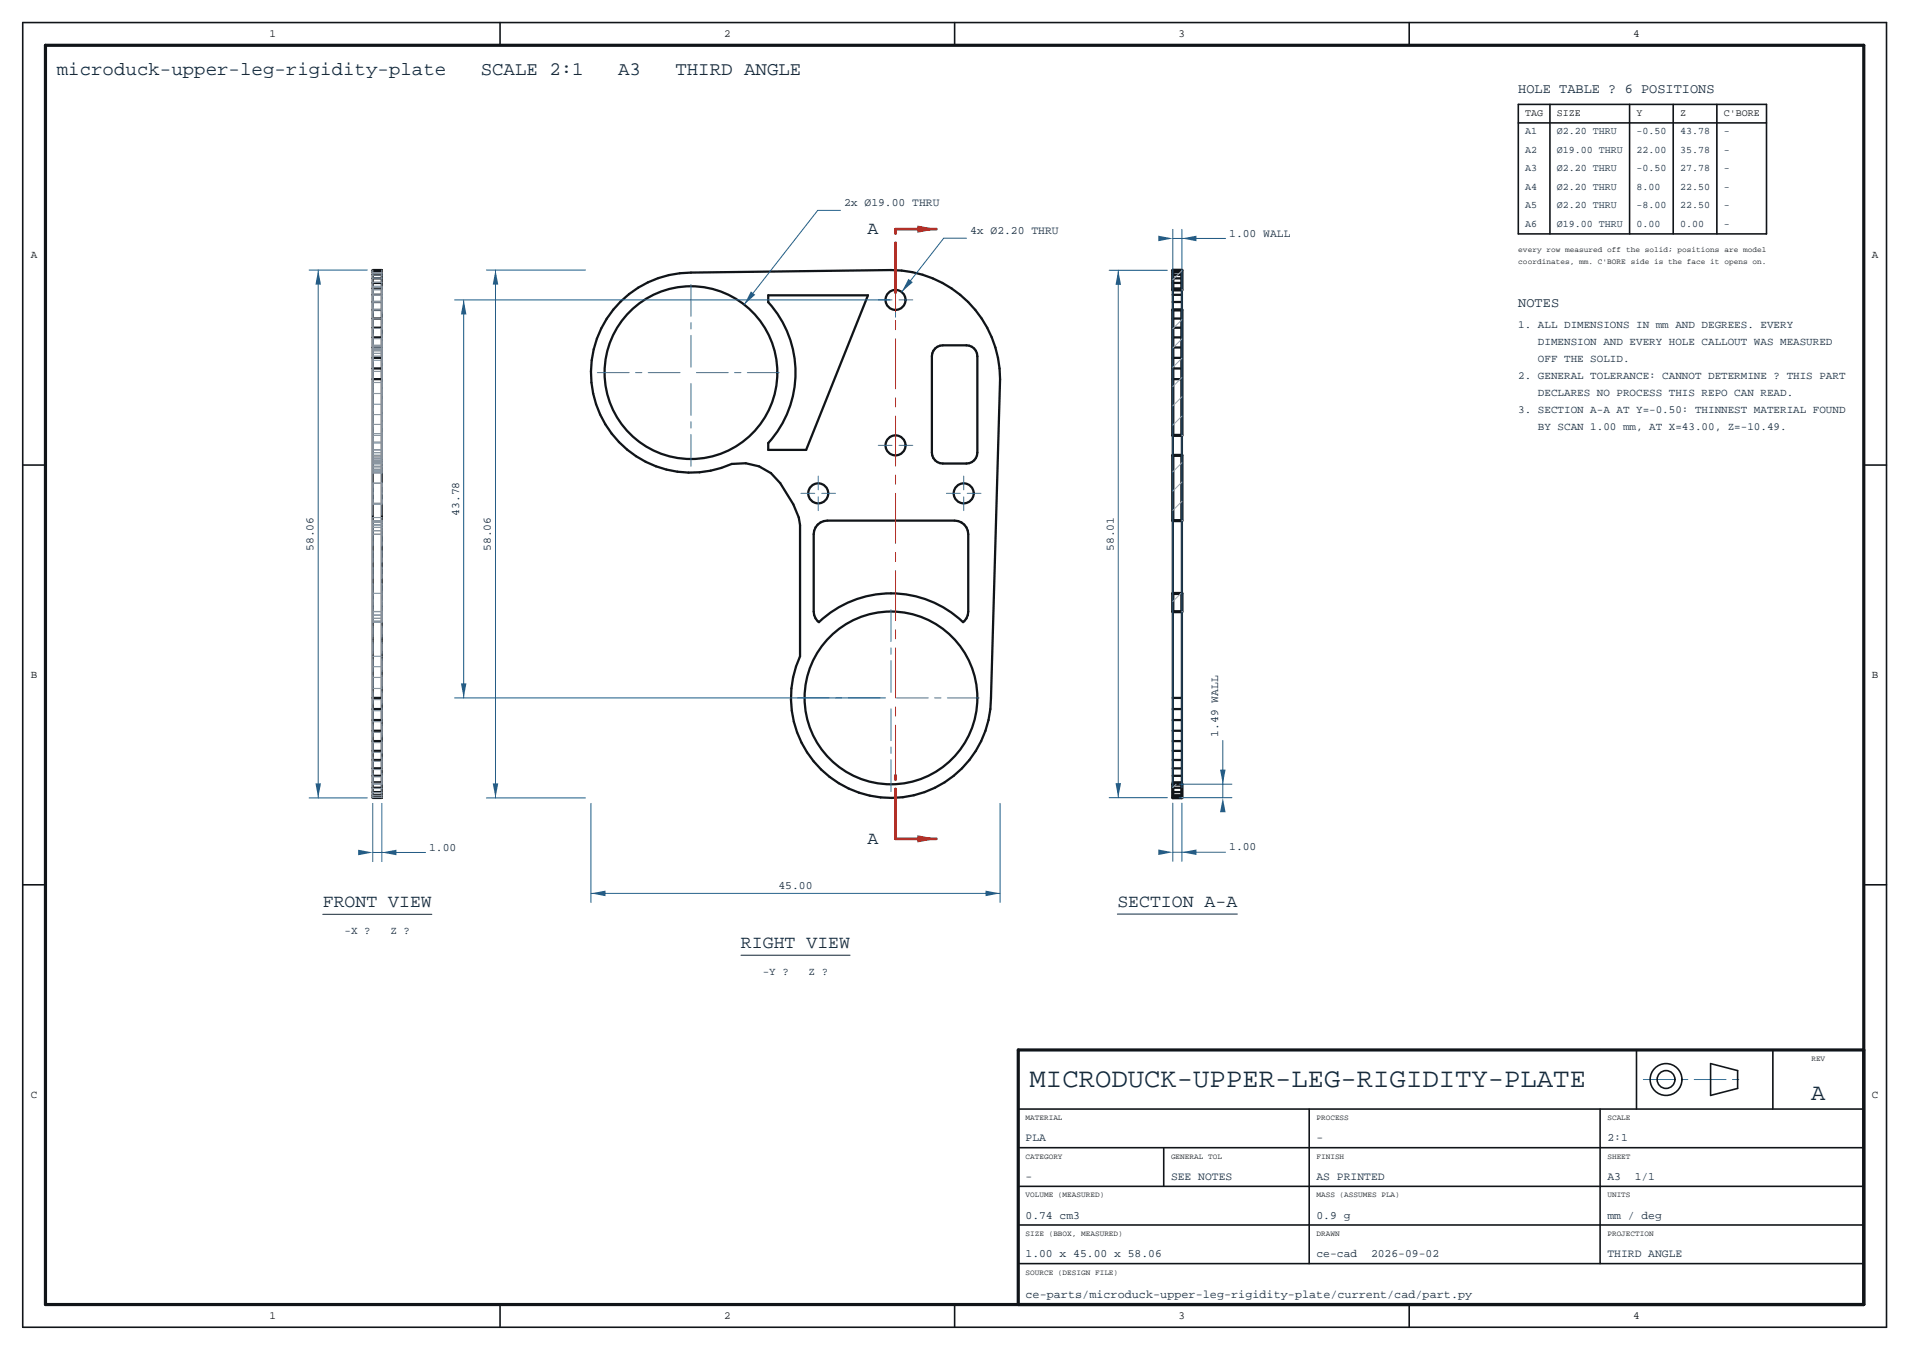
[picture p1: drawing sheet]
<svg xmlns="http://www.w3.org/2000/svg" width="420mm" height="297mm" viewBox="0 0 420 297" stroke-linecap="round" stroke-linejoin="round" font-family="sans-serif">
<g fill="none" stroke="#101418" stroke-width=".5">
<path d="M82 59.4h2v116.1h-2zM82 59.5h2M82 59.9h2M258 59.5h2M258 59.9h2M258 59.5v116M260 59.5v116M82 78.7h2M82 76.4h2M82 74.2h2M82 72.1h2M82 70.1h2"/>
<path d="M82 68.2h2M82 66.4h2M82 64.9h2M82 63.5h2M82 62.2h2M82 60.4h2M82 61.2h2M136.6 66.3a22.1 22.1 0 0 1 15.4-6.3l44-.6a24 24 0 0 1 24 24l-2 70.1a22 22 0 0 1-26.7 21.5 22 22 0 0 1-15.3-30.6v-28.9l-.3-1.6-1.2-2.9-2.8-4.7a10.2 10.2 0 0 0-13-3.4 22 22 0 0 1-25.5-9.5 22 22 0 0 1 3.4-27.1zM169 65h22l-13.6 34h-8.4v-1.5a23 23 0 0 0 0-31zM205.7 76.7l1.1-.6 .6-.1h5.2a2.4 2.4 0 0 1 2.4 2.4v21.2a2.4 2.4 0 0 1-2.4 2.4h-5.2a2.4 2.4 0 0 1-2.4-2.4v-21.2l.1-.6zM258 78.7h2M258 76.4h2"/>
<path d="M258 74.2h2M258 72.1h2M258 70.1h2M258 68.2h2M258 66.4h2M258 64.9h2M258 63.5h2M258 62.2h2M258 60.4h2M258 61.2h2M82 83.4h2M82 81.1h2"/>
<path d="M258 83.4h2M258 81.1h2M179.9 115.4l.6-.5 1.5-.4h28a3 3 0 0 1 3 3v17a2.86 2.86 0 0 1-1.1 2.4 23 23 0 0 0-31.7 0 2.86 2.86 0 0 1-1.2-2.4v-17l.4-1.5zM82 158.4h2M82 156h2M82 153.5h2M258 158.4h2M258 156h2M258 153.5h2M82 175.4h2M82 175h2M82 174.3h2"/>
<path d="M82 173.3h2M82 172.1h2M82 170.7h2M82 169h2M82 167.2h2M82 165.2h2M82 163h2M82 160.8h2M258 175.4h2M258 175h2M258 174.3h2M258 173.3h2"/>
<path d="M258 172.1h2M258 170.7h2M258 169h2M258 167.2h2M258 165.2h2M258 163h2M258 160.8h2"/>
<circle cx="197" cy="66" r="2.2"/>
<circle cx="152" cy="82" r="19"/>
<circle cx="197" cy="98" r="2.2"/>
<circle cx="180" cy="108.5" r="2.2"/>
<circle cx="212" cy="108.5" r="2.2"/>
<circle cx="196" cy="153.5" r="19"/>
</g>
<path d="M258 59.5h2v4.3h-2zM258 68.2h2v27.6h-2zM258 100.2h2v14.3h-2zM258 130.6h2v4h-2zM258 172.5h2v3h-2z" fill="none" stroke="#101418" stroke-width=".7"/>
<g fill="none" stroke="#8892a0" stroke-width=".25" stroke-dasharray="2.4 1.2">
<path d="M82 60v.1M82 59.4v.6M84 60v.1M84 59.4v.6M84 60h-2M82 79.3v2.4M82 76.9v2.4M82 74.5v2.4M82 72.3v2.2M82 70.1v2.2M82 68.1v2M82 66.3v1.8"/>
<path d="M82 64.7v1.6M82 63.3v1.4M82 62.1v1.2M82 61.2v.9M82 60.5v.7M82 60.1v.4M82 63v38M82 65v1.5M82 66.5v31M82 78.4v-.6M82 77.8v-.6M82 77.2v-.5"/>
<path d="M82 76.7v-.4M82 76.3v-.2M82 76.1v-.1M82 76v.1M82 76.1v.2M82 76.3v.4M82 76.7v.5M82 77.2v.6M82 77.8v.6M82 78.4v21.2M82 63.8v4.4M82 68.2v-4.4"/>
<path d="M84 79.3v2.4M84 76.9v2.4M84 74.5v2.4M84 72.3v2.2M84 70.1v2.2M84 68.1v2M84 66.3v1.8M84 64.7v1.6M84 63.3v1.4M84 62.1v1.2M84 61.2v.9M84 60.5v.7"/>
<path d="M84 60.1v.4M84 63v38M84 65v1.5M84 66.5v31M84 78.4v-.6M84 77.8v-.6M84 77.2v-.5M84 76.7v-.4M84 76.3v-.2M84 76.1v-.1M84 76v.1M84 76.1v.2"/>
<path d="M84 76.3v.4M84 76.7v.5M84 77.2v.6M84 77.8v.6M84 78.4v21.2M84 63.8v4.4M84 68.2v-4.4M84 79.3h-2M84 76.9h-2M84 74.5h-2M84 72.3h-2M84 70.1h-2"/>
<path d="M84 68.1h-2M84 66.3h-2M84 64.7h-2M84 63.3h-2M84 62.1h-2M84 61.2h-2M84 60.5h-2M84 60.1h-2M84 63h-2M84 65h-2M84 66.5h-2M84 78.4h-2"/>
<path d="M84 77.8h-2M84 77.2h-2M84 76.7h-2M84 76.3h-2M84 76.1h-2M84 76h-2M84 63.8h-2M84 68.2h-2M82 98.9v1.5M82 97.2v1.7M82 95.4v1.8M82 93.4v2"/>
<path d="M82 91.2v2.2M82 88.9v2.3M82 86.6v2.3M82 84.2v2.4M82 81.7v2.5M82 95.8v4.4M82 97.5v1.5M82 99v-34M82 99.6v-21.2M82 99.6v.6M84 98.9v1.5M84 97.2v1.7"/>
<path d="M84 95.4v1.8M84 93.4v2M84 91.2v2.2M84 88.9v2.3M84 86.6v2.3M84 84.2v2.4M84 81.7v2.5M84 95.8v4.4M84 97.5v1.5M84 99v-34M84 99.6v-21.2M84 99.6v.6"/>
<path d="M84 98.9h-2M84 97.2h-2M84 95.4h-2M84 93.4h-2M84 91.2h-2M84 88.9h-2M84 86.6h-2M84 84.2h-2M84 81.7h-2M84 95.8h-2M84 97.5h-2M84 99h-2"/>
<path d="M84 99.6h-2M82 115.5v28.9M82 113.9v1.6M82 111v2.9M82 106.3v4.7M82 104.1v2.2M82 102.6v1.5M82 101.9v.7M82 102.1v-.2M82 102.9v-.8M82 103.6v-.7M82 103.9v-.3"/>
<path d="M82 104v-.1M82 103.8v.2M82 103.3v.5M82 102.6v.7M82 101.6v1M82 100.4v1.2M82 117.5v-.7M82 116.8v-.8M82 116v-.6M82 115.4v-.5M82 114.9v-.3M82 114.6v-.1"/>
<path d="M82 114.5v.1M82 114.6v.3M82 114.9v.5M82 117.5v17M82 115.4v.6M82 116.8v.7M82 116v.8M82 101v-38M82 106.3v4.4M82 110.7v-4.4M82 100.2v-4.4M82 100.2v-.6"/>
<path d="M82 100.8v-.6M82 101.3v-.5M82 101.7v-.4M82 101.9v-.2M82 102v-.1M82 101.9v.1M82 101.7v.2M82 101.3v.4M82 100.8v.5M82 100.2v.6M84 115.5h-2M84 115.5v28.9"/>
<path d="M84 113.9v1.6M84 111v2.9M84 106.3v4.7M84 104.1v2.2M84 102.6v1.5M84 101.9v.7M84 102.1v-.2M84 102.9v-.8M84 103.6v-.7M84 103.9v-.3M84 104v-.1M84 103.8v.2"/>
<path d="M84 103.3v.5M84 102.6v.7M84 101.6v1M84 100.4v1.2M84 117.5v-.7M84 116.8v-.8M84 116v-.6M84 115.4v-.5M84 114.9v-.3M84 114.6v-.1M84 114.5v.1M84 114.6v.3"/>
<path d="M84 114.9v.5M84 117.5v17M84 115.4v.6M84 116.8v.7M84 116v.8M84 101v-38M84 106.3v4.4M84 110.7v-4.4M84 100.2v-4.4M84 100.2v-.6M84 100.8v-.6M84 101.3v-.5"/>
<path d="M84 101.7v-.4M84 101.9v-.2M84 102v-.1M84 101.9v.1M84 101.7v.2M84 101.3v.4M84 100.8v.5M84 100.2v.6M84 113.9h-2M84 111h-2M84 106.3h-2M84 104.1h-2"/>
<path d="M84 102.6h-2M84 101.9h-2M84 102.1h-2M84 102.9h-2M84 103.6h-2M84 103.9h-2M84 104h-2M84 103.8h-2M84 103.3h-2M84 101.6h-2M84 100.4h-2M84 117.5h-2"/>
<path d="M84 116.8h-2M84 116h-2M84 115.4h-2M84 114.9h-2M84 114.6h-2M84 114.5h-2M84 100.2h-2M84 100.8h-2M84 101.3h-2M84 101.7h-2M84 102h-2M84 101h-2"/>
<path d="M84 110.7h-2M82 134.5v38M82 134.5v-17M82 135.3v-.8M82 136v-.7M82 136.7v-.7M82 136.9v-.2M82 136.9v-6.4M82 130.5v6.4M82 136.7v.2M82 136v.7M82 135.3v.7"/>
<path d="M82 134.5v.8M84 134.5v38M84 134.5v-17M84 135.3v-.8M84 136v-.7M84 136.7v-.7M84 136.9v-.2M84 136.9v-6.4M84 130.5v6.4M84 136.7v.2M84 136v.7M84 135.3v.7"/>
<path d="M84 134.5v.8M84 134.5h-2M84 135.3h-2M84 136h-2M84 136.7h-2M84 136.9h-2M84 130.5h-2M82 144.4v2.3M82 146.7v2.3M82 149v2.5M82 151.5v2.4M82 153.9v2.5"/>
<path d="M82 156.4v2.4M82 158.8v2.3M84 144.4h-2M84 146.7h-2M84 144.4v2.3M84 149h-2M84 146.7v2.3M84 149v2.5M84 151.5v2.4M84 153.9v2.5M84 156.4v2.4M84 158.8v2.3"/>
<path d="M84 151.5h-2M84 153.9h-2M84 156.4h-2M84 158.8h-2M82 161.1v2.3M82 163.4v2.1M82 165.5v2M82 167.5v1.8M82 169.3v1.6M82 170.9v1.4M82 172.3v1.2M82 173.5v.9"/>
<path d="M82 174.4v.6M82 175v.4M82 175.4v.1M82 172.5v-38M84 161.1v2.3M84 163.4v2.1M84 165.5v2M84 167.5v1.8M84 169.3v1.6M84 170.9v1.4M84 172.3v1.2M84 173.5v.9"/>
<path d="M84 174.4v.6M84 175v.4M84 175.4v.1M84 172.5v-38M84 161.1h-2M84 163.4h-2M84 165.5h-2M84 167.5h-2M84 169.3h-2M84 170.9h-2M84 172.3h-2M84 173.5h-2"/>
<path d="M84 174.4h-2M84 175h-2M84 175.4h-2M84 172.5h-2"/>
</g>
<g fill="none" stroke="#3a7d8c" stroke-width=".22" stroke-dasharray="7 1.4 1.4 1.4">
<path d="M193.2 66h3.1M197 69.8v-3.1M197 65.2v-3M197.8 66h3M131.4 82h19.4M152 80.8v-19.4M153.2 82h19.4M193.2 98h3.1M197 97.2v-3M197.8 98h3M152 102.6v-19.4M176.2 108.5h3.1"/>
<path d="M180 112.3v-3M180 107.8v-3.1M180.8 108.5h3M197 101.8v-3M208.2 108.5h3.1M212 112.3v-3M212 107.8v-3.1M212.8 108.5h3M175.4 153.5h19.4M196 152.3v-19.4M197.2 153.5h19.4M196 174.1v-19.4"/>
<path d="M361.5 237.5h22.3"/>
</g>
<path d="M130 176.7v21.8M220 176.7v21.8M130 196.5h90" fill="none" stroke="#1d5c8a" stroke-width=".22"/>
<g fill="#1d5c8a">
<path d="M130 196.5l3.2-.6v1.3z"/>
<path d="M216.8 195.9l3.2 .6-3.2 .7z"/>
</g>
<path d="M107 59.4h21.8M109 59.4v116.1M107 175.5h21.8" fill="none" stroke="#1d5c8a" stroke-width=".22"/>
<g fill="#1d5c8a">
<path d="M108.4 172.3h1.2l-.6 3.2z"/>
<path d="M109 59.4l.6 3.2h-1.2z"/>
<path d="M199.9 61.3l.9 .8-2.4 2.1z"/>
</g>
<path d="M212.6 52.4h-5l-9.2 11.8" fill="none" stroke="#1d5c8a" stroke-width=".22"/>
<path d="M165.2 64.1l1 .8-2.5 2.1z" fill="#1d5c8a"/>
<path d="M184.9 46.3h-5l-16.2 20.7M100 66h95.8M102 66v87.5M100 153.5h94.8" fill="none" stroke="#1d5c8a" stroke-width=".22"/>
<g fill="#1d5c8a">
<path d="M101.4 150.3h1.2l-.6 3.2z"/>
<path d="M102 66l.6 3.2h-1.2z"/>
</g>
<path d="M82 176.7v12.8M84 176.7v12.8M82 187.5h2" fill="none" stroke="#1d5c8a" stroke-width=".22"/>
<g fill="#1d5c8a">
<path d="M78.8 186.9l3.2 .6-3.2 .7z"/>
<path d="M84 187.5l3.2-.6v1.3z"/>
</g>
<path d="M68 59.4h12.8M70 59.4v116.1M68 175.5h12.8M84 187.5h9.6" fill="none" stroke="#1d5c8a" stroke-width=".22"/>
<g fill="#1d5c8a">
<path d="M69.4 172.3h1.2l-.6 3.2z"/>
<path d="M70 59.4l.6 3.2h-1.2z"/>
</g>
<path d="M258 176.7v12.8M260 176.7v12.8M258 187.5h2" fill="none" stroke="#1d5c8a" stroke-width=".22"/>
<g fill="#1d5c8a">
<path d="M254.8 186.9l3.2 .6-3.2 .6z"/>
<path d="M260 187.5l3.2-.6v1.2z"/>
</g>
<path d="M244 59.5h12.8M246 59.5v116M244 175.5h12.8M260 187.5h9.6" fill="none" stroke="#1d5c8a" stroke-width=".22"/>
<g fill="#1d5c8a">
<path d="M245.4 172.3h1.2l-.6 3.2z"/>
<path d="M246 59.5l.6 3.2h-1.2z"/>
</g>
<path d="M258 50.5v122.8M258 52.5h2M260 50.5v122.8" fill="none" stroke="#1d5c8a" stroke-width=".22"/>
<g fill="#1d5c8a">
<path d="M254.8 51.9l3.2 .6-3.2 .6z"/>
<path d="M260 52.5l3.2-.6v1.2z"/>
</g>
<path d="M260 52.5h9.6M259.4 175.5h11.6M259.4 172.5h11.6M269 172.5v3" fill="none" stroke="#1d5c8a" stroke-width=".22"/>
<g fill="#1d5c8a">
<path d="M269 175.5l.6 3.2h-1.2z"/>
<path d="M268.4 169.3h1.2l-.6 3.2z"/>
</g>
<path d="M269 162.9v9.6" fill="none" stroke="#1d5c8a" stroke-width=".22"/>
<path d="M71 201.1h24M163 210.1h24M245.8 201.1h26.4" fill="none" stroke="#12283c" stroke-width=".22"/>
<g fill="none" stroke="#9aa4b2" stroke-width=".22">
<path d="M260 59.5l-2 2M260 63.8h.1M260 78.8l-2 2M260 74.6l-2 2M260 70.3l-2 2M260 95.8h.1M260 91.5l-2 2M260 87.3l-2 2M260 83.1l-2 2M260 114.5h.1M260 110.3l-2 2M260 106.1l-2 2"/>
<path d="M260 101.8l-2 2M259.8 130.6l-1.8 1.7M260 134.6h.1M258.8 172.5l-.8 .8M260 175.5h.1"/>
</g>
<path d="M197 64.4v-14M197 184.5v-14M197 184.5h9" fill="none" stroke="#b3261e" stroke-width=".6" stroke-dasharray="11 2 2 2"/>
<path d="M201.8 183.7l4.2 .8-4.2 .8z" fill="#b3261e"/>
<path d="M197 50.4h9" fill="none" stroke="#b3261e" stroke-width=".6" stroke-dasharray="11 2 2 2"/>
<path d="M201.8 49.6l4.2 .8-4.2 .8z" fill="#b3261e"/>
<path d="M197 170.5v-106.1" fill="none" stroke="#b3261e" stroke-width=".22" stroke-dasharray="11 2 2 2"/>
<path d="M10 10h400.1v277h-400.1zM410.1 231h-186.1v56" fill="none" stroke="#101418" stroke-width=".7"/>
<g fill="none" stroke="#101418" stroke-width=".35">
<path d="M5 5h410.1v287h-410.1zM110 5v5M210 5v5M310 5v5M334 23h54.6v28.5h-54.6zM334 27h54.6M341 23v28.5M358.5 23v28.5M368.1 23v28.5M377.7 23v28.5M5 102.3h5M410.1 102.3h5"/>
<path d="M5 194.7h5M410.1 194.7h5M360 231v13M376.3 234l6 1.5v4l-6 1.5zM390 231v13M224 244h186.1M224 252.5h186.1M256 252.5v8.5M288 244v34M352 244v34M224 278h186.1M224 269.5h186.1"/>
<path d="M224 261h186.1M110 287v5M210 287v5M310 287v5"/>
<circle cx="366.5" cy="237.5" r="3.5"/>
<circle cx="366.5" cy="237.5" r="1.96"/>
</g>
<text font-size="6" fill="#12283c" x="226.5" y="239.2">MICRODUCK-UPPER-LEG-RIGIDITY-PLATE</text>
<text font-size="5.2" fill="#12283c" x="398.5" y="242">A</text>
<g font-size="4.2" fill="#12283c">
<text x="12.5" y="16.5">microduck-upper-leg-rigidity-plate</text>
<text x="105.8" y="16.5">SCALE 2:1</text>
<text x="136" y="16.5">A3</text>
<text x="148.6" y="16.5">THIRD ANGLE</text>
</g>
<g font-size="4" fill="#12283c">
<text x="190.8" y="51.5">A</text>
<text x="190.8" y="185.7">A</text>
<text x="71" y="199.5">FRONT VIEW</text>
<text x="245.8" y="199.5">SECTION A-A</text>
<text x="163" y="208.5">RIGHT VIEW</text>
</g>
<g font-size="3" fill="#12283c">
<text x="334" y="20.5">HOLE TABLE ? 6 POSITIONS</text>
<text x="334" y="67.6">NOTES</text>
</g>
<text font-size="2.6" fill="#12283c" x="225.6" y="285.6">ce-parts/microduck-upper-leg-rigidity-plate/current/cad/part.py</text>
<g font-size="2.5" fill="#12283c">
<text x="185.7" y="45.3">2x Ø19.00 THRU</text>
<text x="213.4" y="51.4">4x Ø2.20 THRU</text>
<text x="270.4" y="52.1">1.00 WALL</text>
<text x="101" y="113.5" transform="rotate(-90 101 113.5)">43.78</text>
<text x="69" y="121.2" transform="rotate(-90 69 121.2)">58.06</text>
<text x="108" y="121.2" transform="rotate(-90 108 121.2)">58.06</text>
<text x="245" y="121.2" transform="rotate(-90 245 121.2)">58.01</text>
<text x="268" y="162.1" transform="rotate(-90 268 162.1)">1.49 WALL</text>
<text x="94.4" y="187.1">1.00</text>
<text x="270.4" y="187.1">1.00</text>
<text x="171.3" y="195.5">45.00</text>
<text x="225.6" y="251.1">PLA</text>
<text x="289.6" y="251.1">-</text>
<text x="353.6" y="251.1">2:1</text>
<text x="225.6" y="259.6">-</text>
<text x="257.6" y="259.6">SEE NOTES</text>
<text x="289.6" y="259.6">AS PRINTED</text>
<text x="353.6" y="259.6">A3</text>
<text x="359.6" y="259.6">1/1</text>
<text x="225.6" y="268.1">0.74 cm3</text>
<text x="289.6" y="268.1">0.9 g</text>
<text x="353.6" y="268.1">mm / deg</text>
<text x="225.6" y="276.6">1.00 x 45.00 x 58.06</text>
<text x="289.6" y="276.6">ce-cad</text>
<text x="301.6" y="276.6">2026-09-02</text>
<text x="353.6" y="276.6">THIRD ANGLE</text>
</g>
<g font-size="2.4" fill="#101418">
<text x="59.3" y="8.1">1</text>
<text x="159.3" y="8.1">2</text>
<text x="259.3" y="8.1">3</text>
<text x="359.3" y="8.1">4</text>
<text x="6.8" y="56.8">A</text>
<text x="411.8" y="56.8">A</text>
<text x="6.8" y="149.2">B</text>
<text x="411.8" y="149.2">B</text>
<text x="6.8" y="241.5">C</text>
<text x="411.8" y="241.5">C</text>
<text x="59.3" y="290.2">1</text>
<text x="159.3" y="290.2">2</text>
<text x="259.3" y="290.2">3</text>
<text x="359.3" y="290.2">4</text>
</g>
<g font-size="2.4" fill="#12283c">
<text x="334" y="72.2">1. ALL DIMENSIONS IN mm AND DEGREES. EVERY</text>
<text x="338.4" y="75.9">DIMENSION AND EVERY HOLE CALLOUT WAS MEASURED</text>
<text x="334" y="83.4">2. GENERAL TOLERANCE: CANNOT DETERMINE ? THIS PART</text>
<text x="338.4" y="79.7">OFF THE SOLID.</text>
<text x="338.4" y="87.1">DECLARES NO PROCESS THIS REPO CAN READ.</text>
<text x="334" y="90.8">3. SECTION A-A AT Y=-0.50: THINNEST MATERIAL FOUND</text>
<text x="338.4" y="94.5">BY SCAN 1.00 mm, AT X=43.00, Z=-10.49.</text>
<text x="75.8" y="205.5">-X ?</text>
<text x="85.9" y="205.5">Z ?</text>
<text x="167.8" y="214.5">-Y ?</text>
<text x="177.9" y="214.5">Z ?</text>
</g>
<g font-size="2.2" fill="#12283c">
<text x="335.5" y="29.5">A1</text>
<text x="342.5" y="29.5">Ø2.20 THRU</text>
<text x="360" y="29.5">-0.50</text>
<text x="369.6" y="29.5">43.78</text>
<text x="379.2" y="29.5">-</text>
<text x="335.5" y="33.6">A2</text>
<text x="342.5" y="33.6">Ø19.00 THRU</text>
<text x="360" y="33.6">22.00</text>
<text x="369.6" y="33.6">35.78</text>
<text x="379.2" y="33.6">-</text>
<text x="335.5" y="37.6">A3</text>
<text x="335.5" y="41.7">A4</text>
<text x="342.5" y="37.6">Ø2.20 THRU</text>
<text x="342.5" y="41.7">Ø2.20 THRU</text>
<text x="360" y="37.6">-0.50</text>
<text x="360" y="41.7">8.00</text>
<text x="369.6" y="37.6">27.78</text>
<text x="369.6" y="41.7">22.50</text>
<text x="379.2" y="37.6">-</text>
<text x="379.2" y="41.7">-</text>
<text x="335.5" y="45.8">A5</text>
<text x="342.5" y="45.8">Ø2.20 THRU</text>
<text x="360" y="45.8">-8.00</text>
<text x="369.6" y="45.8">22.50</text>
<text x="379.2" y="45.8">-</text>
<text x="335.5" y="49.9">A6</text>
<text x="342.5" y="49.9">Ø19.00 THRU</text>
<text x="360" y="49.9">0.00</text>
<text x="369.6" y="49.9">0.00</text>
<text x="379.2" y="49.9">-</text>
</g>
<g font-size="2.2" fill="#101418">
<text x="335.5" y="25.4">TAG</text>
<text x="342.5" y="25.4">SIZE</text>
<text x="360" y="25.4">Y</text>
<text x="369.6" y="25.4">Z</text>
<text x="379.2" y="25.4">C'BORE</text>
</g>
<g font-size="1.7" fill="#101418">
<text x="334" y="55.5">every row measured off the solid; positions are model</text>
<text x="334" y="58">coordinates, mm. C'BORE side is the face it opens on.</text>
<text x="398.5" y="233.4">REV</text>
<text x="225.6" y="246.4">MATERIAL</text>
<text x="289.6" y="246.4">PROCESS</text>
<text x="353.6" y="246.4">SCALE</text>
<text x="225.6" y="254.9">CATEGORY</text>
<text x="257.6" y="254.9">GENERAL TOL</text>
<text x="289.6" y="254.9">FINISH</text>
<text x="353.6" y="254.9">SHEET</text>
<text x="225.6" y="263.4">VOLUME (MEASURED)</text>
<text x="289.6" y="263.4">MASS (ASSUMES PLA)</text>
<text x="353.6" y="263.4">UNITS</text>
<text x="225.6" y="271.9">SIZE (BBOX, MEASURED)</text>
<text x="289.6" y="271.9">DRAWN</text>
<text x="353.6" y="271.9">PROJECTION</text>
<text x="225.6" y="280.4">SOURCE (DESIGN FILE)</text>
</g>
</svg>
